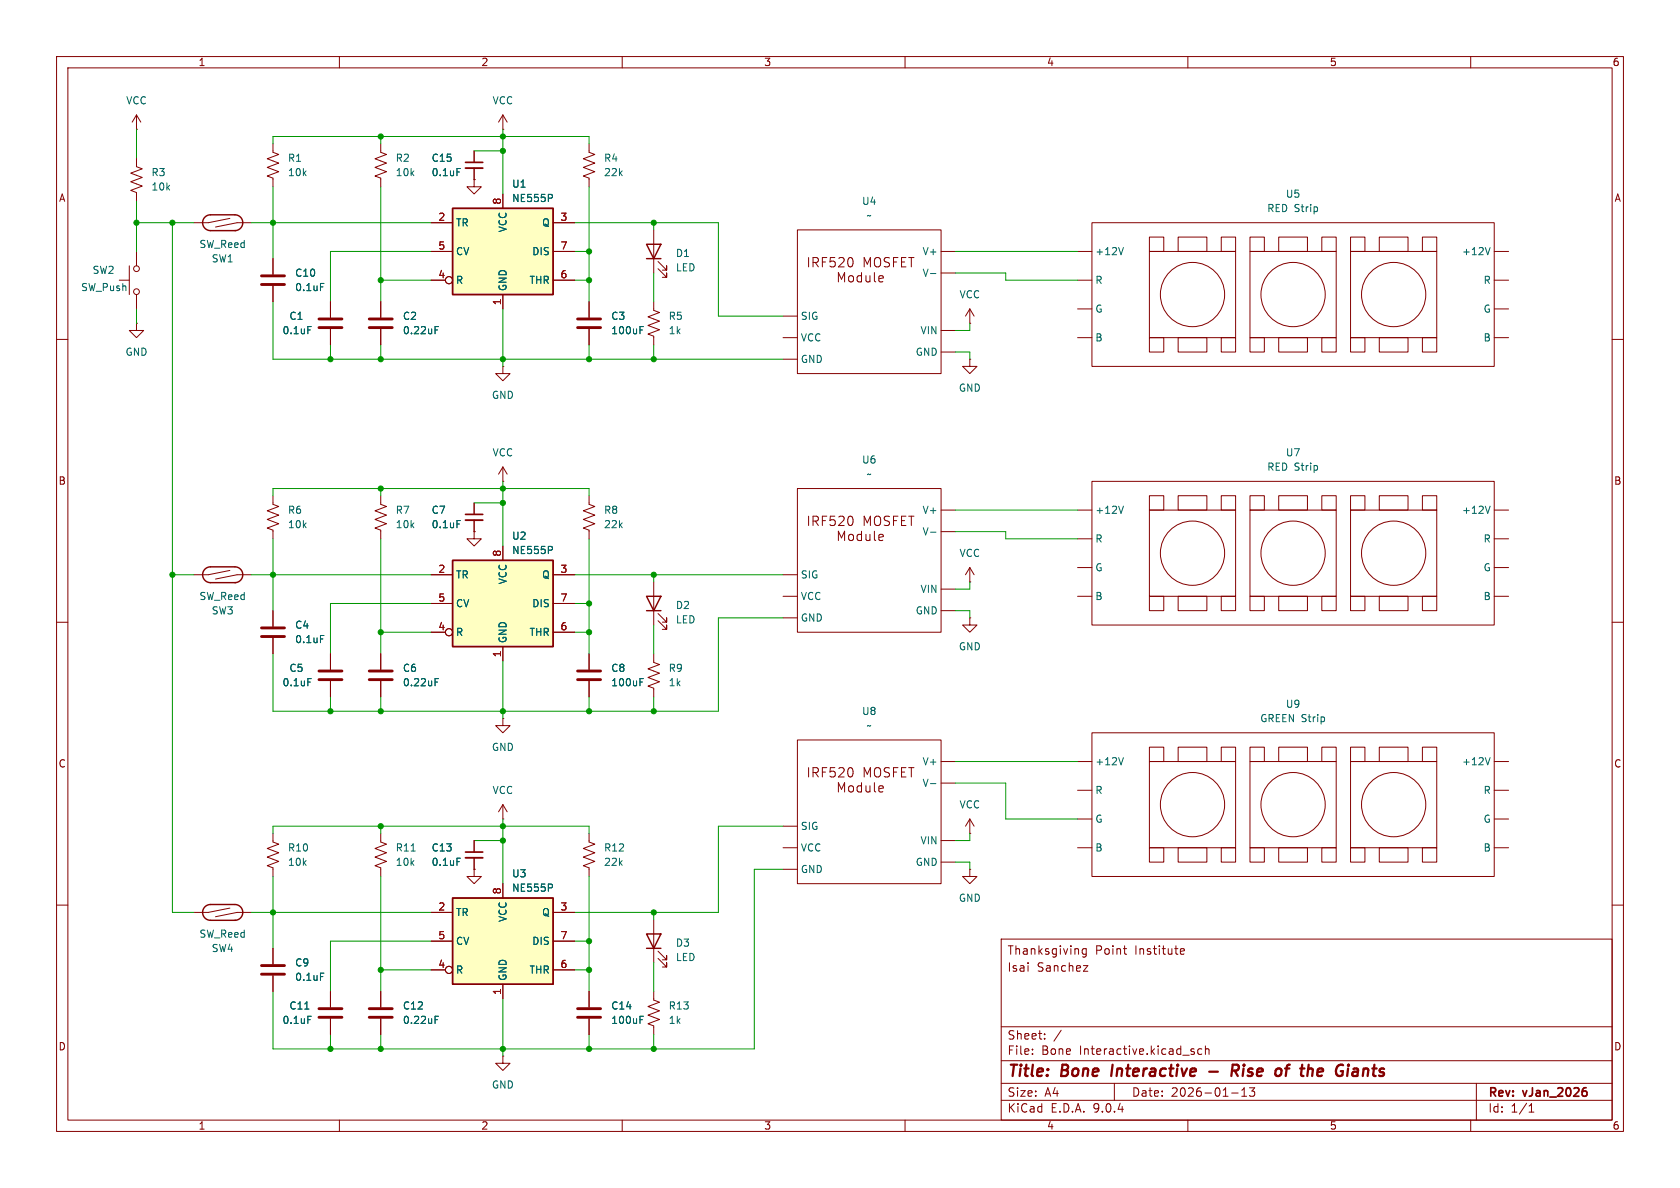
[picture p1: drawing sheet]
<svg xmlns="http://www.w3.org/2000/svg" width="297mm" height="210mm" viewBox="0 0 297 210" stroke-linecap="round" stroke-linejoin="round" font-family="sans-serif">
<g fill="none" stroke="#840000" stroke-width=".18">
<path d="M10 10h277v190h-277zM12 12h273v186h-273zM60 10v2M110 10v2M160 10v2M210 10v2M260 10v2M24.1 27.9v1.6l1 .3-2 .8 2 .8-2 .7 2 .8-2 .8 1 .3v1.6M24.1 22.9h.1M24.1 20.3v2.6M24.1 20.3l-.7 1.3M24.1 20.3l.8 1.3"/>
<path d="M40.6 38.6l-3.8 .8h-2.5M44.4 39.4h-2.5l-3.8 .7M48.3 25.4v1.5l1 .4-2.1 .8 2.1 .7-2.1 .8 2.1 .8-2.1 .7 1.1 .4v1.5M67.3 25.4v1.5l1 .4-2 .8 2 .7-2 .8 2 .8-2 .7 1 .4v1.5M88.9 22.9h.1M88.9 20.3v2.6M88.9 20.3l-.8 1.3M88.9 20.3l.8 1.3M193 39.4h71.2v25.4h-71.2zM21.1 49.5h1.8M22.9 47v5.1M24.1 57.2v1.2h1.3l-1.3 1.3-1.2-1.3h1.2"/>
<path d="M24.1 57.2h.1M24.1 44.5v2.5M24.1 52.1v2.5M48.3 45.7v2.8M48.3 50.5v2.8M58.4 53.3v2.8M58.4 58.2v2.8M67.3 53.3v2.8M67.3 58.2v2.8M138.4 55.9h2.6M138.4 59.7h2.6M141 40.6h25.4v25.4h-25.4z"/>
<path d="M142.9 45.5v1.7M143.7 46.4l.8-.1 .2-.2-.1-.4-.2-.2h-.7v1.7M144.1 46.4l.6 .8M145.4 46.3h.5M146.2 45.5h-.8v1.7M147.6 45.5h-.8l-.1 .8 .3-.1h.5l.2 .3-.1 .5-.2 .2h-.4l-.3-.2M148.2 49.8v-1.6l.6 1.2 .5-1.2v1.6M148.3 45.7l.2-.2h.4l.3 .2v.3v.2l-1 1h1M150.1 48.9l.2-.2 .5 .2 .1 .6-.2 .3h-.4l-.2-.1zM150.1 45.6l.3-.1a1.03 1.03 0 0 1 0 1.7h-.1a1.1 1.1 0 0 1-.2-1.6zM152.3 48.2v1.6M152.3 48.8l-.5-.1-.3 .4v.4l.2 .3h.6"/>
<path d="M152.8 47.2v-1.7l.5 1.2 .6-1.2v1.7M153.1 48.7l.1 1.1h.4l.2-.1M153.8 48.7v1.1M154.6 48.2v1.4l.2 .2M154.7 45.8a.55 .55 0 0 1 .6-.3 .55 .55 0 0 1 .4 .6v.5a.55 .55 0 0 1-.6 .6 .55 .55 0 0 1-.5-.6zM155.4 49.3l.8-.2-.1-.3-.5-.1-.2 .3v.8h.7M157.3 45.6l-.7-.1-.2 .2v.5l.7 .3 .2 .4-.4 .3-.6-.1M158 46.3h.5M158.7 45.5h-.7v1.7M159.4 46.3h.5M160.2 45.5h-.8v1.7h.8M160.6 45.5h1"/>
<path d="M161.1 45.5v1.7M166.4 44.5h2.5M166.4 48.3h2.5M166.4 58.4h2.5M171.4 57.2h.1M171.4 54.6l-.7 1.3M171.4 54.6l.8 1.3M171.4 54.6v2.6M190.5 59.7h2.5M190.5 44.5h2.5M190.5 49.5h2.5M190.5 54.6h2.5"/>
<path d="M203.2 44.5h15.2v15.2h-15.2zM203.2 41.9h2.5v2.6h-2.5zM203.2 59.7h2.5v2.5h-2.5zM208.3 41.9h5.1v2.6h-5.1zM208.3 59.7h5.1v2.5h-5.1zM215.9 41.9h2.5v2.6h-2.5zM215.9 59.7h2.5v2.5h-2.5zM221 44.5h15.2v15.2h-15.2zM221 41.9h2.5v2.6h-2.5zM221 59.7h2.5v2.5h-2.5zM226.1 41.9h5v2.6h-5zM226.1 59.7h5v2.5h-5z"/>
<path d="M233.7 41.9h2.5v2.6h-2.5zM233.7 59.7h2.5v2.5h-2.5zM238.8 44.5h15.2v15.2h-15.2zM238.8 41.9h2.5v2.6h-2.5zM238.8 59.7h2.5v2.5h-2.5zM243.8 41.9h5.1v2.6h-5.1zM243.8 59.7h5.1v2.5h-5.1zM251.5 41.9h2.5v2.6h-2.5zM251.5 59.7h2.5v2.5h-2.5zM264.2 59.7h2.5M264.2 44.5h2.5M264.2 49.5h2.5"/>
<path d="M264.2 54.6h2.5M10 60h2M88.9 64.8v1.2h1.3l-1.3 1.3-1.3-1.3h1.3M88.9 64.8h.1M138.4 63.5h2.6M166.4 62.2h2.5M171.4 63.5v1.3h1.3l-1.3 1.2-1.2-1.2h1.2M171.4 63.5h.1M285 60h2M88.9 85.1h.1M88.9 82.6l-.8 1.2M88.9 82.6l.8 1.2"/>
<path d="M88.9 82.6v2.5M104.1 87.6v1.6l1.1 .3-2.1 .8 2.1 .8-2.1 .7 2.1 .8-2.1 .7 1 .4v1.6M141 86.4h25.4v25.4h-25.4zM142.9 91.2v1.7M143.7 92.1l.8-.1 .2-.2-.1-.4-.2-.2h-.7v1.7M144.1 92.1l.6 .8M145.4 92h.5M146.2 91.2h-.8v1.7M147.6 91.2h-.8l-.1 .8 .3-.1 .5 .1 .2 .2-.1 .5-.2 .2h-.4l-.3-.2M148.2 95.6v-1.7l.6 1.2 .5-1.2v1.7M148.3 91.4l.2-.2h.4l.3 .2v.3v.3l-1 .9h1M150 91.4l.4-.2a1.03 1.03 0 0 1 0 1.7l-.3-.1-.2-.2v-.7z"/>
<path d="M150.1 94.6l.2-.1 .5 .1 .1 .6-.2 .3-.4 .1-.2-.2zM152.3 94.5h-.5l-.3 .3v.4l.2 .3h.6M152.3 93.9v1.7M152.8 92.9v-1.7l.5 1.2 .6-1.2v1.7M153.1 94.5l.1 1 .4 .1 .2-.2M153.8 94.5v1.1M154.6 93.9v1.4l.2 .3M154.7 91.5a.55 .55 0 0 1 .6-.3 .55 .55 0 0 1 .4 .6v.5a.55 .55 0 0 1-.6 .6 .55 .55 0 0 1-.5-.6zM155.4 95l.8-.2-.1-.3h-.5l-.2 .2v.8h.7M157.3 91.3l-.7-.1-.2 .2v.5l.7 .3 .2 .4-.4 .3-.6-.1M158 92h.5M158.7 91.2h-.7v1.7"/>
<path d="M159.4 92h.5M160.2 91.2h-.8v1.7h.8M160.6 91.2h1M161.1 91.2v1.7M166.4 90.2h2.5M166.4 94h2.5M190.5 90.2h2.5M190.5 95.3h2.5M193 85.1h71.2v25.4h-71.2zM203.2 90.2h15.2v15.2h-15.2zM203.2 87.6h2.5v2.6h-2.5zM208.3 87.6h5.1v2.6h-5.1z"/>
<path d="M215.9 87.6h2.5v2.6h-2.5zM221 90.2h15.2v15.2h-15.2zM221 87.6h2.5v2.6h-2.5zM226.1 87.6h5v2.6h-5zM233.7 87.6h2.5v2.6h-2.5zM238.8 90.2h15.2v15.2h-15.2zM238.8 87.6h2.5v2.6h-2.5zM243.8 87.6h5.1v2.6h-5.1zM251.5 87.6h2.5v2.6h-2.5zM264.2 90.2h2.5M264.2 95.3h2.5M10 110h2"/>
<path d="M138.4 101.6h2.6M138.4 105.4h2.6M138.4 109.2h2.6M166.4 104.1h2.5M166.4 108h2.5M190.5 105.4h2.5M190.5 100.3h2.5M203.2 105.4h2.5v2.6h-2.5zM208.3 105.4h5.1v2.6h-5.1zM215.9 105.4h2.5v2.6h-2.5zM221 105.4h2.5v2.6h-2.5zM226.1 105.4h5v2.6h-5z"/>
<path d="M233.7 105.4h2.5v2.6h-2.5zM238.8 105.4h2.5v2.6h-2.5zM243.8 105.4h5.1v2.6h-5.1zM251.5 105.4h2.5v2.6h-2.5zM264.2 105.4h2.5M264.2 100.3h2.5M285 110h2M190.5 134.6h2.5M190.5 139.7h2.5M193 129.5h71.2v25.4h-71.2zM203.2 134.6h15.2v15.3h-15.2zM203.2 132.1h2.5v2.5h-2.5z"/>
<path d="M208.3 132.1h5.1v2.5h-5.1zM215.9 132.1h2.5v2.5h-2.5zM221 134.6h15.2v15.3h-15.2zM221 132.1h2.5v2.5h-2.5zM226.1 132.1h5v2.5h-5zM233.7 132.1h2.5v2.5h-2.5zM238.8 134.6h15.2v15.3h-15.2zM238.8 132.1h2.5v2.5h-2.5zM243.8 132.1h5.1v2.5h-5.1zM251.5 132.1h2.5v2.5h-2.5zM264.2 134.6h2.5M264.2 139.7h2.5"/>
<path d="M190.5 144.8h2.5M190.5 149.9h2.5M203.2 149.9h2.5v2.5h-2.5zM208.3 149.9h5.1v2.5h-5.1zM215.9 149.9h2.5v2.5h-2.5zM221 149.9h2.5v2.5h-2.5zM226.1 149.9h5v2.5h-5zM233.7 149.9h2.5v2.5h-2.5zM238.8 149.9h2.5v2.5h-2.5zM243.8 149.9h5.1v2.5h-5.1zM251.5 149.9h2.5v2.5h-2.5zM264.2 144.8h2.5"/>
<path d="M264.2 149.9h2.5M10 160h2M177 166h108v32h-108zM191.5 170.7h.8l-.8 1h.8M192 167.7v1.2l-.3 .3-.3-.1M192 167.8l-.4-.1-.3 .3v.4l.2 .2h.5M198.6 167.7h.6M199 168.7h.2M208.7 168.2l.7-.1-.1-.3-.4-.1-.2 .2v.7h.6M285 160h2M60 198v2M110 198v2"/>
<path d="M160 198v2M177 194.5h108M177 191.5h108M177 187.5h108M177 181.5h108M182.5 186.3v.1M182.5 185.5v.1M184.7 183.6v.1M184.7 182.8v.1M187.6 182.1l-1.3 2M197 191.5v3M210 198v2"/>
<path d="M211 185.9l.2 .2-.2 .3M211 185.4l.1 .1M212.5 185.5l-.5-.1-.3 .3v.4l.2 .2h.6M213.1 185.5l.2-.1 .4 .1v.9M213.1 184.9v1.5M217.7 193.2h1.2M219.5 193.8h.9M219.5 192.7l.5-.4v1.5M220.9 192.3h.9l-.5 .6 .4 .1v.7l-.2 .1h-.4l-.2-.1M260 198v2M261 191.5v6.5M270.3 196.6h.9"/>
<path d="M270.3 195.5l.4-.4v1.5"/>
<circle cx="24.1" cy="47.5" r=".51"/>
<circle cx="24.1" cy="51.6" r=".51"/>
<circle cx="210.8" cy="52.1" r="5.7"/>
<circle cx="228.6" cy="52.1" r="5.7"/>
<circle cx="246.4" cy="52.1" r="5.7"/>
<circle cx="210.8" cy="97.8" r="5.7"/>
<circle cx="228.6" cy="97.8" r="5.7"/>
<circle cx="246.4" cy="97.8" r="5.7"/>
<circle cx="210.8" cy="142.2" r="5.7"/>
<circle cx="228.6" cy="142.2" r="5.7"/>
<circle cx="246.4" cy="142.2" r="5.7"/>
</g>
<path d="M196.7 188.2l-.3 2M213.8 189.4h1.5M217.8 189.3h.8a.55 .55 0 0 0 .4-.5 .55 .55 0 0 0-.3-.6h-.8l-.2 2M218.3 189.3l.5 .9M227.2 188.9h.7M228 188.2l-.4 .1-.1 .2-.2 1.7M233.7 188.9l-.6 .1-.2 .9 .2 .3h.4M233.9 189.4l-1 .1M239.1 190.1l.2 .1 .7-.1M239.3 189l.2-.1 .5 .1v1.2M240.1 189.4l-.9 .1" fill="none" stroke="#840000" stroke-width=".4"/>
<path d="M54.4 57.7h.6M56.7 50.1h.6M76.9 58.3h.4M76.9 57.7h.6M164.5 48.4h1M198.6 43.8l-.4 1.2M263.4 43.8l-.4 1.2M164.5 94.1h1M198.6 89.5l-.4 1.2M263.4 89.5l-.4 1.2M198.6 133.9l-.4 1.3M263.4 133.9l-.4 1.3" fill="none" stroke="#006464" stroke-width=".18"/>
<path d="M41.5 40.8a1.4 1.4 0 0 0 1.4-1.4 1.4 1.4 0 0 0-1.4-1.4h-4.3a1.4 1.4 0 0 0-1.4 1.4 1.4 1.4 0 0 0 1.4 1.4h4.5" fill="none" stroke="#840000" stroke-width=".25"/>
<path d="M46.2 50.3h4.1M46.2 48.8h4.1M56.4 56.4h4.1M56.4 57.9h4.1M65.3 56.4h4M65.3 57.9h4" fill="none" stroke="#840000" stroke-width=".51"/>
<path d="M80 158.8h17.8v15.2h-17.8z" fill="#ffffc2"/>
<path d="M114.3 43.2h2.5l-1.2 2.5zM114.3 45.7h2.5M41.5 103a1.4 1.4 0 0 0 1.4-1.4 1.4 1.4 0 0 0-1.4-1.4h-4.3a1.4 1.4 0 0 0-1.4 1.4 1.4 1.4 0 0 0 1.4 1.4h4.5M114.3 105.4h2.5l-1.2 2.6zM114.3 108h2.5M80 158.8h17.8v15.2h-17.8zM41.5 162.7a1.4 1.4 0 0 0 1.4-1.4 1.4 1.4 0 0 0-1.4-1.4h-4.3a1.4 1.4 0 0 0-1.4 1.4 1.4 1.4 0 0 0 1.4 1.4h4.5M114.3 165.1h2.5l-1.2 2.5zM114.3 167.6h2.5" fill="none" stroke="#840000" stroke-width=".25"/>
<g fill="none" stroke="#840000" stroke-width=".18">
<path d="M83.8 31.8v1.2h1.3l-1.3 1.3-1.3-1.3h1.3M83.8 31.8h.1M83.8 26.7v2M83.8 29.7v2.1M104.1 25.4v1.5l1.1 .4-2.1 .8 2.1 .7-2.1 .8 2.1 .8-2.1 .7 1 .4v1.5M115.6 53.3v1.6l1 .3-2 .8 2 .8-2 .7 2 .8-2 .8 1 .3v1.6M115.6 40.6v7.7M116.3 47.5l1.6 1.5v-.7v.7h-.8M116.3 46.2l1.6 1.6v-.8v.8h-.8M48.3 87.6v1.6l1 .3-2.1 .8 2.1 .8-2.1 .7 2.1 .8-2.1 .7 1.1 .4v1.6M67.3 87.6v1.6l1 .3-2 .8 2 .8-2 .7 2 .8-2 .7 1 .4v1.6M83.8 94v1.3h1.3l-1.3 1.2-1.3-1.2h1.3"/>
<path d="M83.8 94h.1M83.8 88.9v2M83.8 91.9v2.1M40.6 100.8l-3.8 .8h-2.5M44.4 101.6h-2.5l-3.8 .8M48.3 108v2.7M48.3 112.8v2.8M58.4 115.6v2.8M67.3 115.6v2.8M115.6 115.6v1.5l1 .4-2 .7 2 .8-2 .8 2 .7-2 .8 1 .4v1.5M115.6 102.9v7.6M116.3 109.7l1.6 1.6v-.8v.8h-.8"/>
<path d="M116.3 108.5l1.6 1.5v-.8v.8h-.8M171.4 109.2v1.3h1.3l-1.3 1.3-1.2-1.3h1.2M171.4 109.2h.1M171.4 102.9h.1M171.4 100.3v2.6M171.4 100.3l-.7 1.3M171.4 100.3l.8 1.3M58.4 120.4v2.8M67.3 120.4v2.8M141 130.8h25.4v25.4h-25.4zM142.9 135.7v1.6M143.7 136.6l.8-.1 .2-.3-.1-.3-.2-.2h-.7v1.6"/>
<path d="M144.1 136.6l.6 .7M145.4 136.5h.5M146.2 135.7h-.8v1.6M147.6 135.7h-.8l-.1 .8 .3-.2 .5 .1 .2 .2-.1 .6-.2 .1h-.4l-.3-.1M148.3 135.9l.2-.2h.4l.3 .2v.3v.2l-1 .9h1M150.1 139.1l.2-.2 .5 .2 .1 .6-.2 .2-.4 .1-.2-.2zM150.1 135.8l.3-.1a1.03 1.03 0 0 1 0 1.6h-.1a1.1 1.1 0 0 1-.2-1.5zM152.3 139l-.5-.1-.3 .3v.5l.2 .2h.6M152.3 138.4v1.6M152.8 137.3v-1.6l.5 1.2 .6-1.2v1.6M153.1 138.9l.1 1 .4 .1 .2-.2M153.8 138.9v1.1"/>
<path d="M154.6 138.4v1.4l.2 .2M154.7 135.9a.55 .55 0 0 1 .6-.2 .55 .55 0 0 1 .4 .5v.6a.55 .55 0 0 1-.6 .6 .55 .55 0 0 1-.5-.6zM155.4 139.5l.8-.2-.1-.3-.5-.1-.2 .2v.8h.7M157.3 135.8l-.7-.1-.2 .2v.4l.7 .3 .2 .4-.4 .3h-.6M158 136.5h.5M158.7 135.7h-.7v1.6M159.4 136.5h.5M160.2 135.7h-.8v1.6h.8M160.6 135.7h1M161.1 135.7v1.6M166.4 134.6h2.5M166.4 138.4h2.5"/>
<path d="M48.3 147.3v1.5l1 .4-2.1 .8 2.1 .7-2.1 .8 2.1 .8-2.1 .7 1.1 .4v1.5M67.3 147.3v1.5l1 .4-2 .8 2 .7-2 .8 2 .8-2 .7 1 .4v1.5M83.8 153.7v1.2h1.3l-1.3 1.3-1.3-1.3h1.3M83.8 153.7h.1M83.8 148.6v2M83.8 151.6v2.1M88.9 156.2v2.6M138.4 146.1h2.6M138.4 149.9h2.6M138.4 153.7h2.6M148.2 140v-1.6l.6 1.1 .5-1.1v1.6M166.4 148.6h2.5"/>
<path d="M166.4 152.4h2.5M171.4 147.3h.1M171.4 153.7v1.2h1.3l-1.3 1.3-1.2-1.3h1.2M171.4 153.7h.1M171.4 144.8l-.7 1.3M171.4 144.8l.8 1.3M171.4 144.8v2.5M40.6 160.5l-3.8 .8h-2.5M44.4 161.3h-2.5l-3.8 .8M48.3 167.6v2.8M48.3 172.5v2.8M58.4 175.3v2.8"/>
<path d="M67.3 175.3v2.8M76.2 161.3h3.8M76.2 166.4h3.8M76.2 171.5h2.5M88.9 174v2.5M97.8 161.3h3.8M97.8 166.4h3.8M97.8 171.5h3.8M104.1 175.3v2.8M115.6 175.3v1.5l1 .4-2 .7 2 .8-2 .8 2 .7-2 .8 1 .4v1.5M115.6 162.6v7.6M116.3 169.4l1.6 1.5v-.7v.7h-.8"/>
<path d="M116.3 168.1l1.6 1.6v-.8v.8h-.8M58.4 180.1v2.8M67.3 180.1v2.8M88.9 186.7v1.3h1.3l-1.3 1.2-1.3-1.2h1.3M88.9 186.7h.1M104.1 180.1v2.8"/>
<circle cx="79.4" cy="171.4" r=".63"/>
</g>
<g fill="none" stroke="#006464" stroke-width=".18">
<path d="M80.8 29.8h.6M80.8 92h.6M54.4 120h.6M56.7 112.3h.6M76.9 120h.6M76.9 120.6h.4M164.5 138.5h1M72.7 150.4h.7M80.8 151.7h.6M97.6 156.3l.1 .2-.1 .4M53.9 178.4h.7M54.4 179.6h.6"/>
<path d="M56.7 172h.6M76.9 179.6h.6M113.1 179.6h.6M76.9 180.3h.4M113.1 180.3h.5"/>
</g>
<g fill="none" stroke="#840000" stroke-width=".51">
<path d="M46.2 112.5h4.1M46.2 111h4.1M56.4 118.6h4.1M65.3 118.6h4M56.4 120.1h4.1M65.3 120.1h4M46.2 172.2h4.1M46.2 170.7h4.1M56.4 179.8h4.1M56.4 178.3h4.1M65.3 179.8h4M65.3 178.3h4"/>
<path d="M102.1 179.8h4.1M102.1 178.3h4.1"/>
</g>
<path d="M82.3 28.7h3M82.3 90.9h3M82.3 150.6h3" fill="none" stroke="#840000" stroke-width=".3"/>
<path d="M82.3 29.7h3M82.3 91.9h3M82.3 151.6h3" fill="none" stroke="#840000" stroke-width=".33"/>
<path d="M80 36.8h17.8v15.3h-17.8z" fill="#ffffc2"/>
<path d="M80 36.8h17.8v15.3h-17.8z" fill="none" stroke="#840000" stroke-width=".25"/>
<g fill="none" stroke="#840000" stroke-width=".18">
<path d="M76.2 39.4h3.8M88.9 34.3v2.5M97.8 39.4h3.8M76.2 44.5h3.8M76.2 49.5h2.5M88.9 52.1v2.5M97.8 44.5h3.8M97.8 49.5h3.8M104.1 53.3v2.8M104.1 58.2v2.8M104.1 115.6v2.8M88.9 127v1.3h1.3l-1.3 1.2-1.3-1.2h1.3"/>
<path d="M88.9 127h.1M104.1 120.4v2.8M104.1 147.3v1.5l1.1 .4-2.1 .8 2.1 .7-2.1 .8 2.1 .8-2.1 .7 1 .4v1.5"/>
<circle cx="79.4" cy="49.5" r=".63"/>
</g>
<path d="M97.6 34.4l.1 .2-.1 .4M113.1 58.3h.5M113.1 57.7h.6M113.1 120h.6M113.1 120.6h.5" fill="none" stroke="#006464" stroke-width=".18"/>
<path d="M102.1 57.9h4.1M102.1 56.4h4.1M102.1 118.6h4.1M102.1 120.1h4.1" fill="none" stroke="#840000" stroke-width=".51"/>
<path d="M80 99.1h17.8v15.2h-17.8z" fill="#ffffc2"/>
<path d="M80 99.1h17.8v15.2h-17.8z" fill="none" stroke="#840000" stroke-width=".25"/>
<g fill="none" stroke="#840000" stroke-width=".18">
<path d="M76.2 39.4h3.8M83.8 31.8h.1M83.8 26.7v2M83.8 29.7v2.1M88.9 34.3v2.5M97.8 39.4h3.8M48.3 45.7v2.8M48.3 50.5v2.8M58.4 53.3v2.8M58.4 58.2v2.8M67.3 53.3v2.8M67.3 58.2v2.8"/>
<path d="M76.2 44.5h3.8M76.2 49.5h2.5M88.9 52.1v2.5M97.8 44.5h3.8M97.8 49.5h3.8M104.1 53.3v2.8M104.1 58.2v2.8M83.8 94h.1M83.8 88.9v2M83.8 91.9v2.1M88.9 96.5v2.6M48.3 108v2.7"/>
<path d="M48.3 112.8v2.8M58.4 115.6v2.8M67.3 115.6v2.8M76.2 101.6h3.8M76.2 106.7h3.8M76.2 111.8h2.5M88.9 114.3v2.5M97.8 101.6h3.8M97.8 106.7h3.8M97.8 111.8h3.8M104.1 115.6v2.8M58.4 120.4v2.8"/>
<path d="M67.3 120.4v2.8M104.1 120.4v2.8M83.8 153.7h.1M83.8 148.6v2M83.8 151.6v2.1M88.9 144.8h.1M88.9 142.2v2.6M88.9 156.2v2.6M88.9 142.2l-.8 1.3M88.9 142.2l.8 1.3M48.3 167.6v2.8M48.3 172.5v2.8"/>
<path d="M58.4 175.3v2.8M67.3 175.3v2.8M76.2 161.3h3.8M76.2 166.4h3.8M76.2 171.5h2.5M88.9 174v2.5M97.8 161.3h3.8M97.8 166.4h3.8M97.8 171.5h3.8M104.1 175.3v2.8M58.4 180.1v2.8M67.3 180.1v2.8"/>
<path d="M104.1 180.1v2.8"/>
<circle cx="79.4" cy="49.5" r=".63"/>
<circle cx="79.4" cy="111.8" r=".63"/>
<circle cx="79.4" cy="171.4" r=".63"/>
</g>
<g fill="none" stroke="#006464" stroke-width=".18">
<path d="M80.8 29.8h.6M97.6 34.4l.1 .2-.1 .4M54.4 57.7h.6M56.7 50.1h.6M76.9 58.3h.4M76.9 57.7h.6M113.1 58.3h.5M113.1 57.7h.6M80.8 92h.6M97.6 96.7l.1 .1-.1 .4M54.4 120h.6M56.7 112.3h.6"/>
<path d="M76.9 120h.6M113.1 120h.6M76.9 120.6h.4M113.1 120.6h.5M80.8 151.7h.6M97.6 156.3l.1 .2-.1 .4M53.9 178.4h.7M54.4 179.6h.6M56.7 172h.6M76.9 179.6h.6M113.1 179.6h.6M76.9 180.3h.4"/>
<path d="M113.1 180.3h.5"/>
</g>
<g fill="none" stroke="#009600" stroke-width=".18">
<path d="M24.1 39.4h10.2M24.1 22.9v5M24.1 35.6v8.9M30.5 39.4v121.9h3.8M44.4 39.4h31.8M48.3 25.4v-1.3h55.8v1.3M48.3 33v12.7M67.3 24.1v1.3M67.3 33v20.3M83.8 26.7h5.1M88.9 22.9v11.4M101.6 39.4h25.4v16.5h11.4"/>
<path d="M104.1 33v20.3M115.6 39.4v1.2M24.1 54.6v2.6M48.3 53.3v10.2h90.1M67.3 49.5h8.9M76.2 44.5h-17.8v8.8M88.9 54.6v10.2M101.6 49.5h2.5M101.6 44.5h2.5M115.6 48.3v5M168.9 48.3h8.9v1.2h12.7M168.9 44.5h21.6"/>
<path d="M171.4 57.2v1.2h-2.5M58.4 61v2.5M67.3 61v2.5M104.1 61v2.5M115.6 61v2.5M168.9 62.2h2.5v1.3M48.3 87.6v-1.2h55.8v1.2M48.3 95.3v12.7M67.3 86.4v1.2M67.3 95.3v20.3M83.8 88.9h5.1M88.9 85.1v11.4"/>
<path d="M104.1 95.3v20.3M168.9 94h8.9v1.3h12.7M168.9 90.2h21.6M30.5 101.6h3.8M44.4 101.6h31.8M67.3 111.8h8.9M76.2 106.7h-17.8v8.9M88.9 116.8v10.2M101.6 111.8h2.5M101.6 106.7h2.5M101.6 101.6h36.8M115.6 101.6v1.3"/>
<path d="M115.6 110.5v5.1M138.4 109.2h-11.4v16.5h-78.7v-10.1M168.9 108h2.5v1.2M171.4 102.9v1.2h-2.5M58.4 123.2v2.5M67.3 123.2v2.5M104.1 123.2v2.5M115.6 123.2v2.5M168.9 138.4h8.9v6.4h12.7M168.9 134.6h21.6M48.3 147.3v-1.2h55.8v1.2M48.3 154.9v12.7"/>
<path d="M67.3 146.1v1.2M67.3 154.9v20.4M83.8 148.6h5.1M88.9 144.8v11.4M104.1 154.9v20.4M138.4 153.7h-5.1v31.7h-85v-10.1M138.4 146.1h-11.4v15.2h-25.4M168.9 152.4h2.5v1.3M171.4 147.3v1.3h-2.5M44.4 161.3h31.8M67.3 171.5h8.9M76.2 166.4h-17.8v8.9"/>
<path d="M88.9 176.5v10.2M101.6 171.5h2.5M101.6 166.4h2.5M115.6 161.3v1.3M115.6 170.2v5.1M58.4 182.9v2.5M67.3 182.9v2.5M104.1 182.9v2.5M115.6 182.9v2.5"/>
</g>
<g fill="#009600" stroke="#009600" stroke-width=".18">
<circle cx="58.4" cy="63.5" r=".46"/>
<circle cx="67.3" cy="63.5" r=".46"/>
<circle cx="67.3" cy="86.4" r=".46"/>
<circle cx="88.9" cy="24.1" r=".46"/>
<circle cx="30.5" cy="101.6" r=".46"/>
<circle cx="48.3" cy="101.6" r=".46"/>
<circle cx="67.3" cy="111.8" r=".46"/>
<circle cx="58.4" cy="125.7" r=".46"/>
<circle cx="67.3" cy="125.7" r=".46"/>
<circle cx="88.9" cy="125.7" r=".46"/>
<circle cx="88.9" cy="88.9" r=".46"/>
<circle cx="88.9" cy="86.4" r=".46"/>
<circle cx="88.9" cy="148.6" r=".46"/>
<circle cx="88.9" cy="146.1" r=".46"/>
<circle cx="104.1" cy="171.5" r=".46"/>
<circle cx="104.1" cy="106.7" r=".46"/>
<circle cx="104.1" cy="111.8" r=".46"/>
<circle cx="104.1" cy="125.7" r=".46"/>
<circle cx="115.6" cy="125.7" r=".46"/>
<circle cx="104.1" cy="166.4" r=".46"/>
<circle cx="104.1" cy="63.5" r=".46"/>
<circle cx="104.1" cy="49.5" r=".46"/>
<circle cx="88.9" cy="63.5" r=".46"/>
<circle cx="104.1" cy="44.5" r=".46"/>
<circle cx="115.6" cy="39.4" r=".46"/>
<circle cx="115.6" cy="63.5" r=".46"/>
<circle cx="88.9" cy="26.7" r=".46"/>
<circle cx="115.6" cy="185.4" r=".46"/>
<circle cx="104.1" cy="185.4" r=".46"/>
<circle cx="115.6" cy="101.6" r=".46"/>
<circle cx="115.6" cy="161.3" r=".46"/>
<circle cx="48.3" cy="161.3" r=".46"/>
<circle cx="67.3" cy="146.1" r=".46"/>
<circle cx="67.3" cy="185.4" r=".46"/>
<circle cx="58.4" cy="185.4" r=".46"/>
<circle cx="67.3" cy="171.5" r=".46"/>
<circle cx="88.9" cy="185.4" r=".46"/>
<circle cx="67.3" cy="49.5" r=".46"/>
<circle cx="67.3" cy="24.1" r=".46"/>
<circle cx="30.5" cy="39.4" r=".46"/>
<circle cx="48.3" cy="39.4" r=".46"/>
<circle cx="24.1" cy="39.4" r=".46"/>
</g>
<g font-size="2.8" fill="#840000">
<text x="178" y="190.9">Title:</text>
<text x="187.7" y="190.9">Bone</text>
<text x="197.3" y="190.9">Interactive</text>
<text x="220.2" y="190.9">Rise</text>
<text x="228.8" y="190.9">of</text>
<text x="234" y="190.9">the</text>
<text x="241" y="190.9">Giants</text>
</g>
<g font-size="2.1" fill="#840000">
<text x="178" y="172">Isai</text>
<text x="178" y="169">Thanksgiving</text>
<text x="183.3" y="172">Sanchez</text>
<text x="193.6" y="169">Point</text>
<text x="200.7" y="169">Institute</text>
<text x="178" y="184">Sheet:</text>
<text x="178" y="186.7">File:</text>
<text x="184.1" y="186.7">Bone</text>
<text x="190.9" y="186.7">Interactive.kicad_sch</text>
<text x="178" y="196.9">KiCad</text>
<text x="178" y="194.1">Size:</text>
<text x="184.7" y="194.1">A4</text>
<text x="185.7" y="196.9">E.D.A.</text>
<text x="193.3" y="196.9">9.0.4</text>
<text x="200" y="194.1">Date:</text>
<text x="207" y="194.1">2026-01-13</text>
<text x="263" y="194.3">Rev:</text>
<text x="263" y="196.9">Id:</text>
<text x="267.1" y="196.9">1/1</text>
<text x="269.4" y="194.3">vJan_2026</text>
</g>
<g font-size="1.8" fill="#840000">
<text x="35" y="11.9">1</text>
<text x="85" y="11.9">2</text>
<text x="135" y="11.9">3</text>
<text x="185" y="11.9">4</text>
<text x="235" y="11.9">5</text>
<text x="285" y="11.9">6</text>
<text x="10.3" y="35.9">A</text>
<text x="285.3" y="35.9">A</text>
<text x="10.3" y="85.9">B</text>
<text x="285.3" y="85.9">B</text>
<text x="10.3" y="135.9">C</text>
<text x="285.3" y="135.9">C</text>
<text x="10.3" y="185.9">D</text>
<text x="285.3" y="185.9">D</text>
<text x="35" y="199.9">1</text>
<text x="85" y="199.9">2</text>
<text x="135" y="199.9">3</text>
<text x="185" y="199.9">4</text>
<text x="235" y="199.9">5</text>
<text x="285" y="199.9">6</text>
</g>
<g font-size="1.8" fill="#006464">
<text x="22.2" y="18.6">VCC</text>
<text x="87" y="18.6">VCC</text>
<text x="50.8" y="28.8">R1</text>
<text x="69.9" y="28.8">R2</text>
<text x="76.2" y="28.8">C15</text>
<text x="106.7" y="28.8">R4</text>
<text x="26.7" y="31.3">R3</text>
<text x="26.7" y="33.9">10k</text>
<text x="50.8" y="31.3">10k</text>
<text x="69.9" y="31.3">10k</text>
<text x="76.2" y="31.3">0.1uF</text>
<text x="90.4" y="33.4">U1</text>
<text x="90.4" y="35.9">NE555P</text>
<text x="106.7" y="31.3">22k</text>
<text x="227.2" y="35.2">U5</text>
<text x="80.5" y="40.2">TR</text>
<text x="89.8" y="41.2" transform="rotate(-90 89.8 41.2)">VCC</text>
<text x="95.7" y="40.2">Q</text>
<text x="152.3" y="36.4">U4</text>
<text x="153.1" y="39">~</text>
<text x="223.9" y="37.7">RED Strip</text>
<text x="35.2" y="44">SW_Reed</text>
<text x="37.3" y="46.6">SW1</text>
<text x="80.5" y="45.3">CV</text>
<text x="94" y="45.3">DIS</text>
<text x="119.4" y="45.6">D1</text>
<text x="163" y="45.3">V+</text>
<text x="193.5" y="45.3">+12V</text>
<text x="258.4" y="45.3">+12V</text>
<text x="14.2" y="51.7">SW_Push</text>
<text x="16.3" y="48.6">SW2</text>
<text x="52.1" y="49.1">C10</text>
<text x="52.1" y="51.7">0.1uF</text>
<text x="80.5" y="50.4">R</text>
<text x="89.8" y="51.6" transform="rotate(-90 89.8 51.6)">GND</text>
<text x="93.5" y="50.4">THR</text>
<text x="119.4" y="48.2">LED</text>
<text x="163" y="49.1">V-</text>
<text x="169.5" y="52.9">VCC</text>
<text x="193.5" y="50.4">R</text>
<text x="262.2" y="50.4">R</text>
<text x="49.8" y="59.3">0.1uF</text>
<text x="51.1" y="56.7">C1</text>
<text x="71.1" y="56.7">C2</text>
<text x="71.1" y="59.3">0.22uF</text>
<text x="108" y="56.7">C3</text>
<text x="108" y="59.3">100uF</text>
<text x="118.1" y="56.7">R5</text>
<text x="118.1" y="59.3">1k</text>
<text x="141.5" y="56.7">SIG</text>
<text x="162.6" y="59.3">VIN</text>
<text x="193.5" y="55.5">G</text>
<text x="262.2" y="55.5">G</text>
<text x="22.1" y="63.1">GND</text>
<text x="141.5" y="60.6">VCC</text>
<text x="141.5" y="64.4">GND</text>
<text x="161.8" y="63.1">GND</text>
<text x="193.5" y="60.6">B</text>
<text x="262.2" y="60.6">B</text>
<text x="86.9" y="70.7">GND</text>
<text x="169.4" y="69.4">GND</text>
<text x="87" y="80.9">VCC</text>
<text x="152.3" y="82.1">U6</text>
<text x="223.9" y="83.4">RED Strip</text>
<text x="227.2" y="80.9">U7</text>
<text x="153.1" y="84.7">~</text>
<text x="50.8" y="91">R6</text>
<text x="50.8" y="93.6">10k</text>
<text x="69.9" y="91">R7</text>
<text x="69.9" y="93.6">10k</text>
<text x="76.2" y="91">C7</text>
<text x="76.2" y="93.6">0.1uF</text>
<text x="90.4" y="95.6">U2</text>
<text x="106.7" y="91">R8</text>
<text x="106.7" y="93.6">22k</text>
<text x="163" y="91">V+</text>
<text x="163" y="94.8">V-</text>
<text x="193.5" y="91">+12V</text>
<text x="258.4" y="91">+12V</text>
<text x="90.4" y="98.1">NE555P</text>
<text x="169.5" y="98.7">VCC</text>
<text x="193.5" y="96.1">R</text>
<text x="193.5" y="101.2">G</text>
<text x="262.2" y="96.1">R</text>
<text x="262.2" y="101.2">G</text>
<text x="35.2" y="106.3">SW_Reed</text>
<text x="80.5" y="102.5">TR</text>
<text x="80.5" y="107.5">CV</text>
<text x="89.8" y="103.4" transform="rotate(-90 89.8 103.4)">VCC</text>
<text x="94" y="107.5">DIS</text>
<text x="95.7" y="102.5">Q</text>
<text x="119.4" y="107.9">D2</text>
<text x="141.5" y="102.5">SIG</text>
<text x="141.5" y="106.3">VCC</text>
<text x="162.6" y="105">VIN</text>
<text x="193.5" y="106.3">B</text>
<text x="262.2" y="106.3">B</text>
<text x="37.3" y="108.8">SW3</text>
<text x="52.1" y="111.4">C4</text>
<text x="52.1" y="113.9">0.1uF</text>
<text x="80.5" y="112.6">R</text>
<text x="89.8" y="113.8" transform="rotate(-90 89.8 113.8)">GND</text>
<text x="93.5" y="112.6">THR</text>
<text x="119.4" y="110.4">LED</text>
<text x="141.5" y="110.1">GND</text>
<text x="161.8" y="108.8">GND</text>
<text x="51.1" y="119">C5</text>
<text x="71.1" y="119">C6</text>
<text x="108" y="119">C8</text>
<text x="118.1" y="119">R9</text>
<text x="169.4" y="115.2">GND</text>
<text x="49.8" y="121.5">0.1uF</text>
<text x="71.1" y="121.5">0.22uF</text>
<text x="108" y="121.5">100uF</text>
<text x="118.1" y="121.5">1k</text>
<text x="227.2" y="125.3">U9</text>
<text x="152.3" y="126.6">U8</text>
<text x="153.1" y="129.1">~</text>
<text x="222.7" y="127.9">GREEN Strip</text>
<text x="86.9" y="132.9">GND</text>
<text x="163" y="135.5">V+</text>
<text x="193.5" y="135.5">+12V</text>
<text x="258.4" y="135.5">+12V</text>
<text x="87" y="140.6">VCC</text>
<text x="163" y="139.3">V-</text>
<text x="169.5" y="143.1">VCC</text>
<text x="193.5" y="140.6">R</text>
<text x="262.2" y="140.6">R</text>
<text x="141.5" y="146.9">SIG</text>
<text x="162.6" y="149.5">VIN</text>
<text x="193.5" y="145.6">G</text>
<text x="262.2" y="145.6">G</text>
<text x="50.8" y="153.3">10k</text>
<text x="50.8" y="150.7">R10</text>
<text x="69.9" y="153.3">10k</text>
<text x="69.9" y="150.7">R11</text>
<text x="76.2" y="150.7">C13</text>
<text x="76.2" y="153.3">0.1uF</text>
<text x="90.4" y="155.3">U3</text>
<text x="106.7" y="153.3">22k</text>
<text x="106.7" y="150.7">R12</text>
<text x="141.5" y="150.7">VCC</text>
<text x="141.5" y="154.5">GND</text>
<text x="161.8" y="153.3">GND</text>
<text x="193.5" y="150.7">B</text>
<text x="262.2" y="150.7">B</text>
<text x="90.4" y="157.8">NE555P</text>
<text x="169.4" y="159.6">GND</text>
<text x="35.2" y="166">SW_Reed</text>
<text x="80.5" y="162.2">TR</text>
<text x="80.5" y="167.2">CV</text>
<text x="89.8" y="163.1" transform="rotate(-90 89.8 163.1)">VCC</text>
<text x="94" y="167.2">DIS</text>
<text x="95.7" y="162.2">Q</text>
<text x="119.4" y="167.6">D3</text>
<text x="37.3" y="168.5">SW4</text>
<text x="52.1" y="171">C9</text>
<text x="52.1" y="173.6">0.1uF</text>
<text x="80.5" y="172.3">R</text>
<text x="89.8" y="173.5" transform="rotate(-90 89.8 173.5)">GND</text>
<text x="93.5" y="172.3">THR</text>
<text x="119.4" y="170.1">LED</text>
<text x="51.1" y="178.7">C11</text>
<text x="71.1" y="178.7">C12</text>
<text x="108" y="178.7">C14</text>
<text x="118.1" y="178.7">R13</text>
<text x="49.8" y="181.2">0.1uF</text>
<text x="71.1" y="181.2">0.22uF</text>
<text x="108" y="181.2">100uF</text>
<text x="118.1" y="181.2">1k</text>
<text x="86.9" y="192.6">GND</text>
</g>
<g font-size="1.8" fill="#a90000">
<text x="77.4" y="39.1">2</text>
<text x="88.6" y="36.3" transform="rotate(-90 88.6 36.3)">8</text>
<text x="99" y="39.1">3</text>
<text x="77.4" y="44.2">5</text>
<text x="99" y="44.2">7</text>
<text x="77.4" y="49.3">4</text>
<text x="99" y="49.3">6</text>
<text x="88.6" y="54" transform="rotate(-90 88.6 54)">1</text>
<text x="77.4" y="101.3">2</text>
<text x="88.6" y="98.5" transform="rotate(-90 88.6 98.5)">8</text>
<text x="99" y="101.3">3</text>
<text x="77.4" y="106.4">5</text>
<text x="99" y="106.4">7</text>
<text x="77.4" y="111.5">4</text>
<text x="99" y="111.5">6</text>
<text x="88.6" y="116.3" transform="rotate(-90 88.6 116.3)">1</text>
<text x="77.4" y="161">2</text>
<text x="88.6" y="158.2" transform="rotate(-90 88.6 158.2)">8</text>
<text x="99" y="161">3</text>
<text x="77.4" y="166.1">5</text>
<text x="99" y="166.1">7</text>
<text x="77.4" y="171.2">4</text>
<text x="99" y="171.2">6</text>
<text x="88.6" y="176" transform="rotate(-90 88.6 176)">1</text>
</g>
</svg>
